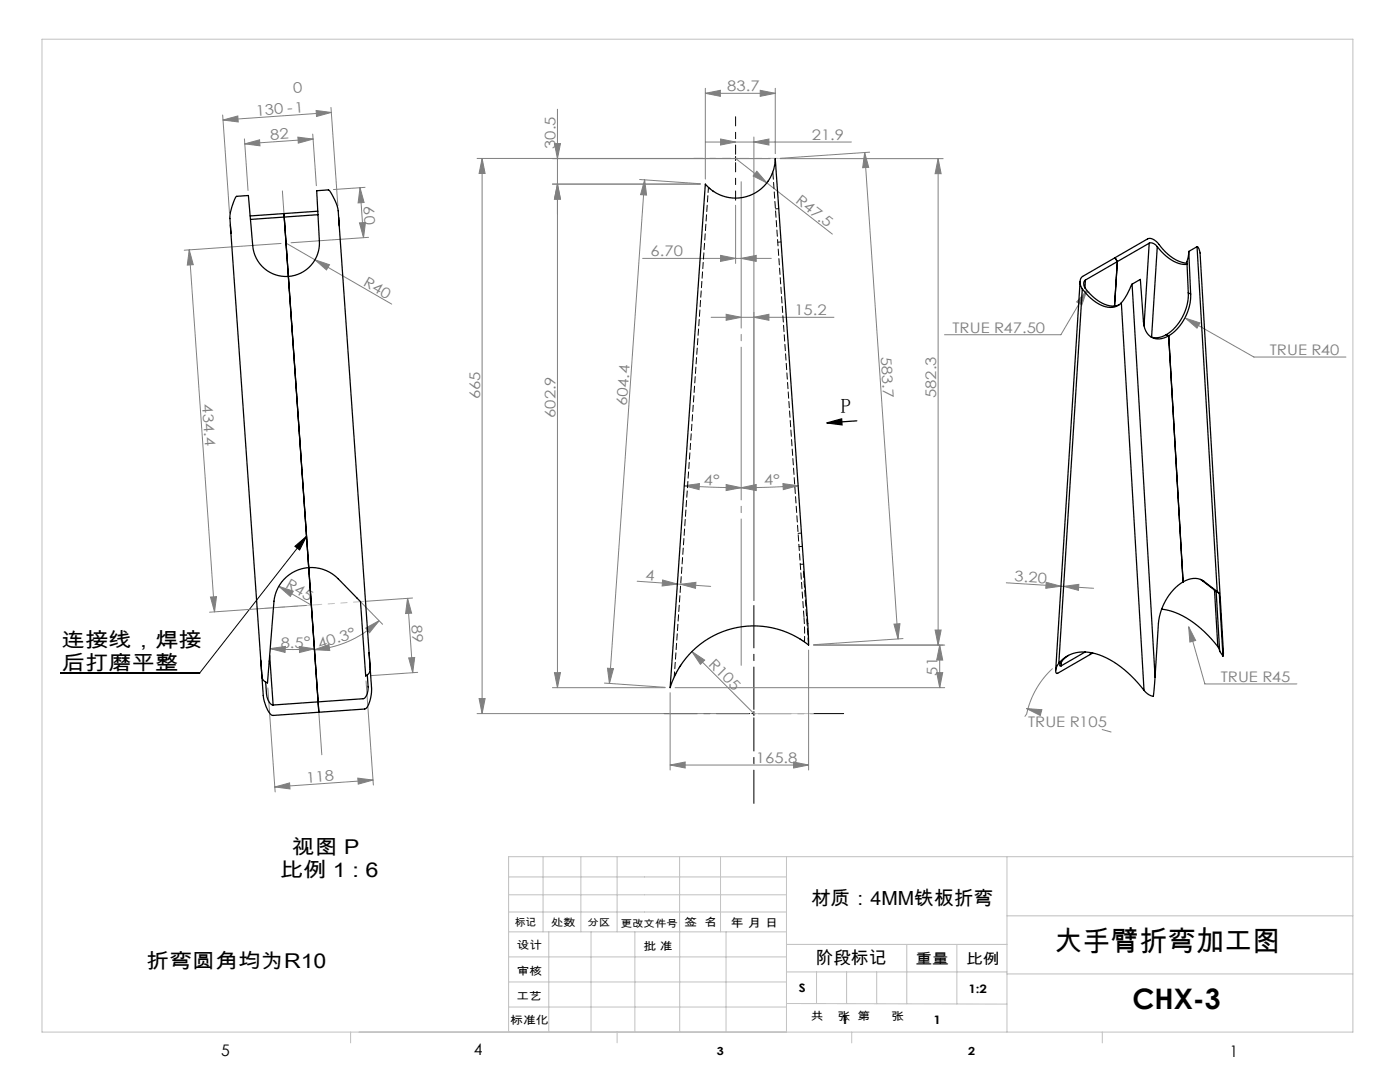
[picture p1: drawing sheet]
<svg xmlns="http://www.w3.org/2000/svg" width="279mm" height="216mm" viewBox="0 0 279 216" stroke-linecap="round" stroke-linejoin="round" font-family="sans-serif">
<path d="M165 84.4l3-.8v1.2zM171 84l-6 .4" fill="none" stroke="#000" stroke-width=".25"/>
<path d="M146.4 31.6h.8M146.8 31.2v.8M58.9 109l2.3-2-1.4 2.7zM61.2 107l-21.4 27.3h-27.7M150 142.4h.9M150.5 142v.8" fill="none" stroke="#000" stroke-width=".2"/>
<g fill="none" stroke="#808080" stroke-width=".2">
<path d="M140.8 18.6l3-.6v1.2zM140.8 17.6v18.1M140.8 18.6h13.9M151.7 18l3 .6-3 .6zM154.7 17.6v13.1M44.4 23l1.4 19.6M44.5 23.9l3-.8v1.2zM48.8 27.7l.7 10.3M48.9 28.7l2.9-.8 .1 1.2zM59.4 27.4l3.1 .4-3 .8zM62.4 26.8l.7 10.3M62.5 27.8l-13.6 .9"/>
<path d="M63.1 22l3 .4-2.9 .8zM66.1 21.4l1.3 19.7M66.1 22.4l-21.6 1.5M71.9 37.5l.7 9.9M71.9 37.5l.8 2.9-1.2 .1zM72.9 37.4l-6.4 .4M95.2 31.6h50.6M96.2 31.6v110.8M96.2 31.6l.6 3h-1.2zM110.3 36.7h29.5M110.3 31.7h43.4M110.7 28.7h1.2l-.6 3z"/>
<path d="M111.3 21.8v115.4M111.3 36.7l.6 3h-1.2zM127.7 35.8l12.1 .9M128.7 35.9l.3 3-1.2-.1zM128.7 35.9l-7.1 100.5M140.8 28.3h29.1M143.8 27.7l3 .6-3 .6zM146.8 31.6l19.3 15.1M150.5 27.3v92.5M150.5 28.3l3-.6v1.2zM151 34.2l2 2.3-2.7-1.4zM155.7 31.7h32.5"/>
<path d="M172.6 30.4l6.6 97.1M172.6 30.4l.8 3-1.2 .1zM173.6 30.4l-17.9 1.2M187.2 31.7v97M187.2 31.7l.6 3h-1.2zM37.8 49.9l5 72.2M37.8 49.9l.8 2.9-1.2 .1zM56.1 48.6l-19.3 1.3M57.1 48.5l21.1 12.2M62.9 51.8l2.9 1-.6 1.1zM71.7 44.5l1.2-.1-.3 3zM73.5 47.4l-15.4 1"/>
<path d="M128.3 51.6h25.6M143.8 51l3 .6-3 .6zM146.8 41v11.6M147.9 51.6l3-.6v1.2zM216.5 58l.7 .4 .2-.2M216.9 58l-5.2 8.8h-23.2M216.9 58l-1 2.8-1-.6zM141.9 63.3h24.5M144.9 62.7l3 .6-3 .6zM150.5 63.3l3-.6v1.2zM236.6 63.5l2.9 .9-.6 1.1zM236.6 63.5l13.6 7.7h18.4"/>
<path d="M136.6 96.9l3-.4-.1 1.2zM136.6 96.9l11.3 .4M144.9 96.7l3 .6-3 .6zM147.9 97.3l3-.6v1.2zM156.3 96.5l3 .4-3 .8zM159.3 96.9l-11.4 .4M42 119.1h1.2l-.4 3zM55.6 117l2.9 1-.6 1zM55.6 117l6.5 3.7M81.3 119.4l1.1 14.8M81.3 119.4l.8 2.9-1.2 .1zM82.3 119.3l-9.4 .7"/>
<path d="M127.2 116l14.6 1M132.2 115.7l3 .8-3.1 .4zM135.8 116.6l3.1-.4-.1 1.2zM200.8 116.3l17.5 1.1M208.8 116.2l2.9 .8-3 .4zM212.3 117l3-.4-.1 1.2zM53.5 137.3l1.4 20.7M53.9 129.4l3.1-.4-.1 1.2zM53.9 129.4a59.2 59.2 0 0 0 8.8 .1M59.7 129l3 .5-2.9 .7zM61.1 120.8l-19.3 1.4M62.8 129.6l2.8-1 .2 1.2z"/>
<path d="M71.9 120l4.5 4.6M73 125.3l2.7-1.4-1.9 2.4zM73.1 135.9l1.4 20.8M75.7 123.9a20.5 20.5 0 0 1-12.9 5.7M81.6 131.3l1.2-.1-.4 3zM83.4 134.2l-9.4 .6M95.6 139.4h1.2l-.6 3zM110.3 137.2h22.4M110.7 134.2h1.2l-.6 3zM120.6 136.3l12.1 .8M121.2 133.3l1.2 .1-.8 3zM133.7 138.2v15.4"/>
<path d="M134.7 137.2h53.8M138.1 130l2.5 1.7-.8 .9zM138.1 130l12.4 12.4M161.4 129.7v23.9M162.4 128.7h26.1M178.4 124.5h1.2l-.4 3zM180.2 127.4l-17.8 1.2M186.6 125.7h1.2l-.6 3zM186.9 134.2h1.2l-.6 3zM187.5 128.7v8.5M187.5 128.7l.6 3h-1.2zM210.1 133.4a17.2 17.2 0 0 0-5.2 9.1l-.4 .5"/>
<path d="M237.2 125.1l3.3 11.4h18.3M237.2 125.1l1.4 2.7-1.1 .3zM54.8 157l3-.8 .1 1.2zM71.4 155.3l3 .4-2.9 .8zM74.4 155.7l-19.6 1.3M95.2 142.4h54.3M133.7 152.6h27.7M133.7 152.6l3-.6v1.2zM158.4 152l3 .6-3 .6zM204.9 141.4l1 .3M204.9 141.4l3 .2-.3 1.2zM220 145.6l1.7 .5"/>
</g>
<path d="M146 31.6h-7.5M146.8 30.8v-7.5M146.8 32.5v7.5M147.6 31.6h7.5" fill="none" stroke="#000" stroke-width=".2" stroke-dasharray="30.5 1.3 1.3 1.3" stroke-dashoffset="28.6"/>
<path d="M150.5 141.6v-20.8" fill="none" stroke="#000" stroke-width=".2" stroke-dasharray="30.5 1.3 1.3 1.3" stroke-dashoffset="22"/>
<path d="M149.6 142.4h-17.1M150.5 143.2v17.1M151.3 142.4h17.1" fill="none" stroke="#000" stroke-width=".2" stroke-dasharray="30.5 1.3 1.3 1.3" stroke-dashoffset="23.8"/>
<path d="M147.9 36.3v96.5" fill="none" stroke="#808080" stroke-width=".2" stroke-dasharray="30.5 1.3 1.3 1.3" stroke-dashoffset="1.3"/>
<path d="M56.4 38.1l7.8 112.5" fill="none" stroke="#808080" stroke-width=".2" stroke-dasharray="30.5 1.3 1.3 1.3" stroke-dashoffset="10.3"/>
<g fill="none" stroke="#c0c0c0" stroke-width=".2">
<path d="M8.4 7.8h261.6v198.1h-261.6zM134.5 31.6h22.3M150.5 142.4h11.8M101.5 178.5h55.5M101.5 175h55.5M108.4 170.9v15M115.9 170.9v15M123.2 170.9v15M135.6 170.9v15M143.8 170.9v15M157 170.9v35M201 170.9v35"/>
<path d="M270 170.9h-168.5v35M101.5 195.9h55.5M101.5 190.9h55.5M101.5 185.9h55.5M101.5 182h55.5M109.5 185.9v20M118 185.9v20M126.7 185.9v20M135.7 185.9v20M144.9 185.9v20M157 188.4h44M157 193.9h44"/>
<path d="M163 193.9v6.4M169 193.9v6.4M175 193.9v6.4M181 188.4v11.9M191 188.4v11.9M201 194.3h69M201 182.7h69M70 205.9v2.2M101.5 200.9h55.5M123.2 205.9v2.2M157 200.2l44 .2M170 205.9v2.2"/>
<path d="M220 205.9v2.2"/>
</g>
<path d="M62.1 120.7l10.5-.7" fill="none" stroke="#c0c0c0" stroke-width=".2" stroke-dasharray="6.3 1.3 1.3 1.3 1.3 1.3" stroke-dashoffset="4.3"/>
<path d="M62.1 120.7l-9.3 .7" fill="none" stroke="#c0c0c0" stroke-width=".2" stroke-dasharray="6.3 1.3 1.3 1.3 1.3 1.3" stroke-dashoffset="4.8"/>
<path d="M165 84.4l3-.8v1.2zM58.9 109l2.3-2-1.4 2.7z" fill="#000"/>
<g fill="#808080">
<path d="M138.1 130l2.5 1.7-.8 .9z"/>
<path d="M55.6 117l2.9 1-.6 1z"/>
<path d="M151 34.2l2 2.3-2.7-1.4z"/>
<path d="M62.9 51.8l2.9 1-.6 1.1z"/>
<path d="M81.6 131.3l1.2-.1-.4 3zM81.3 119.4l.8 2.9-1.2 .1z"/>
<path d="M143.8 27.7l3 .6-3 .6zM150.5 28.3l3-.6v1.2zM140.8 18.6l3-.6v1.2zM151.7 18l3 .6-3 .6zM133.7 152.6l3-.6v1.2zM158.4 152l3 .6-3 .6zM236.6 63.5l2.3 2 .6-1.1zM237.2 125.1l.3 3 1.1-.3zM216.9 58l-2 2.2 1 .6zM204.9 141.4l2.7 1.4 .3-1.2z"/>
<path d="M53.9 129.4l3.1-.4-.1 1.2zM59.7 129l3 .5-2.9 .7z"/>
<path d="M147.9 97.3l3-.6v1.2zM156.3 96.5l3 .4-3 .8z"/>
<path d="M48.9 28.7l2.9-.8 .1 1.2zM59.4 27.4l3.1 .4-3 .8z"/>
<path d="M44.5 23.9l3-.8v1.2zM63.1 22l3 .4-2.9 .8z"/>
<path d="M54.8 157l3-.8 .1 1.2zM71.4 155.3l3 .4-2.9 .8z"/>
<path d="M62.8 129.6l2.8-1 .2 1.2zM73 125.3l2.7-1.4-1.9 2.4z"/>
<path d="M128.7 35.9l.3 3-1.2-.1zM121.2 133.3l1.2 .1-.8 3z"/>
<path d="M186.9 134.2h1.2l-.6 3zM187.5 128.7l.6 3h-1.2zM111.3 36.7l.6 3h-1.2zM110.7 28.7h1.2l-.6 3z"/>
<path d="M96.2 31.6l.6 3h-1.2zM95.6 139.4h1.2l-.6 3zM111.3 36.7l.6 3h-1.2zM110.7 134.2h1.2l-.6 3zM187.2 31.7l.6 3h-1.2zM186.6 125.7h1.2l-.6 3z"/>
<path d="M172.6 30.4l.8 3-1.2 .1zM178.4 124.5h1.2l-.4 3z"/>
<path d="M71.9 37.5l.8 2.9-1.2 .1zM71.7 44.5l1.2-.1-.3 3z"/>
<path d="M37.8 49.9l.8 2.9-1.2 .1zM42 119.1h1.2l-.4 3z"/>
<path d="M132.2 115.7l3 .8-3.1 .4zM135.8 116.6l3.1-.4-.1 1.2z"/>
<path d="M208.8 116.2l2.9 .8-3 .4zM212.3 117l3-.4-.1 1.2z"/>
<path d="M136.6 96.9l3-.4-.1 1.2zM144.9 96.7l3 .6-3 .6z"/>
<path d="M143.8 51l3 .6-3 .6zM147.9 51.6l3-.6v1.2zM144.9 62.7l3 .6-3 .6zM150.5 63.3l3-.6v1.2z"/>
</g>
<g fill="none" stroke="#000" stroke-width=".25">
<path d="M140.8 36.7a7.9 7.9 0 0 0 8.7 2.4 7.9 7.9 0 0 0 5.2-7.4l6.5 92.7 .2 4.3a17.5 17.5 0 0 0-27.7 8.5zM46 44.9l.1 1.7M56.7 42.6v.7M56.7 43.3l4.9 70M56.7 43.3l.9 11.9a6.7 6.7 0 0 0 6.1-7.2l-.5-9.9 2.4-.2a8.5 8.5 0 0 1 1.9 4.2l6.4 91.7a1.59 1.59 0 0 1-.9 1.1l-1.1-14.8-4.4-4.6a7.5 7.5 0 0 0-5.9-2.2M57.5 55.2a6.7 6.7 0 0 1-7.1-6.2l-.8-10-2.4 .2a8.2 8.2 0 0 0-1.3 4.4l6.4 91.5 .4 .7 .7 .5 1.3-16.3a7.5 7.5 0 0 1 6.9-6.7M63.4 42.1l-13.5 1M63.5 42.8l-13.5 1M67.6 43.4l.1 1.7M215.6 56.2l-4.9 77.6M216 57.6a8 8 0 0 0 5.6 3.7l1.2-.2 1-.7M216 57.6l-4.7 74.8"/>
<path d="M216.6 55.9a1.14 1.14 0 0 0 0 1.6 7.6 7.6 0 0 0 5.7 3.6l1-.3M216.6 55.9l-.1 1.5M222.5 51.4l.5 .8-.6 8.9M225.9 56.7l-1 2-1.1 1.7M225.9 56.7l1.7-.9 .6 8.3a3.2 3.2 0 0 0 3.2 3.5l.9-.2 .9-.4M225.9 56.7l4.6 78.4M229.3 48.5a1.32 1.32 0 0 1 1.7 .7M229.3 48.5l-12.7 7.4M229.3 48.5l-1 16.5M231 49.2a7.4 7.4 0 0 0 5.9 3.6M231 49.2l-1.2 18.1M236.9 52.5a8.9 8.9 0 0 1-6-4.2 1.72 1.72 0 0 0-1.9-.6l-12.9 7.5a1.78 1.78 0 0 0-.1 2.4"/>
<path d="M237.2 58.4a9.8 9.8 0 0 1-4.4 8.4M237.2 58.4l.4 .3M237.2 50.2l-.3 2 .3 6.2M237.2 50.2l.4 8.5M237.6 58.7a9.8 9.8 0 0 1-4.4 8.3M238.9 49.2l.3 .3 .3 .8 4.7 80-.1 .6M238.9 49.2l-1.7 1M238.9 49.2l4 68.8M223.8 60.4l4.5 77.4M232.8 66.8l-1.4 .5-.9 .1-.8-.2M232.8 66.8l.4 .2M232.8 66.8h.1"/>
<path d="M233.2 67l2.9 49.1M61.6 113.3l2 28.8M236.1 116.1a11.1 11.1 0 0 0-4.9 8.3l-.7 10.7M236.1 116.1h.1M239.6 115.6l.2 .2M239.8 115.8l2.9 2.3M239.8 115.8l.5 .2M240.3 116a3.6 3.6 0 0 0-4.2 .1M240.3 116l2.6 2M242.4 117.7l.6 11.3M242.7 118.1l.7 11.9M242.7 118.1l.6 .3"/>
<path d="M242.9 118l.4 .4M243.3 118.4l.8 12.5M53 136.1a7.4 7.4 0 0 0 .9 4.3l.6 .3M53.8 130.8l.7 9.9M73.3 134.7l.1 1.6a2.99 2.99 0 0 1-.8 3.1l-18.1 1.3M73.7 130.2l.2 4.1a13.7 13.7 0 0 1-.1 5.8 1.8 1.8 0 0 1-1 1.4l-18.4 1.2a5.3 5.3 0 0 1-1.9-3.9l-.5-7.1M211.3 132.4a6.9 6.9 0 0 1 8.1-1.7 20.5 20.5 0 0 1 8.9 7.1M211.8 132v.9M213.2 130.8l-.9 .7-.7 .8-.1 .6h.3M216.6 130.1l-4.8 2.8M217.6 130.6h.1M217.7 130.2l-.1 .4"/>
<path d="M218.1 130.3l-7 4h-.3a1.82 1.82 0 0 1 .5-1.9M230.5 135.1l-.3 3.8-.9-.3-1-.8M231.8 121.6a15.7 15.7 0 0 1 9.3 5.2l1.9 2.2M243 129l.4 1M243.4 130l.7 .9"/>
</g>
<path d="M141.4 37.4l-6.8 97.7M160.6 128.1l-.1-4.8" fill="none" stroke="#000" stroke-width=".2" stroke-dasharray="1.3 .6" stroke-dashoffset=".2"/>
<path d="M160.5 123.3l-6.3-89" fill="none" stroke="#000" stroke-width=".2" stroke-dasharray="1.3 .6" stroke-dashoffset="-.2"/>
<path d="M154.8 41.7l.6-.1M155.9 48.3h-.7M159.5 109.1l.6-.1M159.7 112.6h.7M159.9 106.4h-.6M135.9 132.7l-.4 .5" fill="none" stroke="#000" stroke-width=".2" stroke-dasharray="1.3 .6" stroke-dashoffset=".3"/>
<path d="M161.4 128.7l-1.1-14.8" fill="none" stroke="#000" stroke-width=".2" stroke-dasharray="1.3 .6" stroke-dashoffset="-.1"/>
<path d="M141.4 37.4l.3 .3M142.2 38.1l.3 .2M153.2 36.3l.2-.3M154.1 34.8l.1-.5M160 127.7l-.4-.2M160.4 128l-.2-.1" fill="none" stroke="#000" stroke-width=".2" stroke-dasharray="1.3 .6"/>
<path d="M135 134.1l-.4 1" fill="none" stroke="#000" stroke-width=".2" stroke-dasharray="1.3 .6" stroke-dashoffset=".5"/>
<g font-size="5.6">
<text x="210.4" y="189.7">大手臂折弯加工图</text>
<text x="226" y="201.3">CHX-3</text>
</g>
<g font-size="4.1">
<text x="167.8" y="82.5">P</text>
<text x="12.3" y="129.2">连接线，焊接</text>
<text x="12.3" y="133.7">后打磨平整</text>
<text x="58.3" y="170.4">视图 P</text>
<text x="55.8" y="174.9">比例 1 : 6</text>
<text x="29.1" y="193.2">折弯圆角均为R10</text>
</g>
<text font-size="3.9" x="161.9" y="180.6">材质：4MM铁板折弯</text>
<text font-size="3.5" x="162.8" y="192.3">阶段标记</text>
<g font-size="3.2">
<text x="44.2" y="210.6">5</text>
<text x="94.6" y="210.6">4</text>
<text x="245.4" y="210.9">1</text>
</g>
<g font-size="2.9" fill="#808080">
<text x="51.1" y="23.1" transform="rotate(-4 51.1 23.1)">130 -1</text>
<text x="58.6" y="18.7" transform="rotate(-4 58.6 18.7)">0</text>
<text x="145.1" y="18.2">83.7</text>
<text x="54" y="27.9" transform="rotate(-4 54 27.9)">82</text>
<text x="110.8" y="29.7" transform="rotate(-90 110.8 29.7)">30.5</text>
<text x="162" y="27.9">21.9</text>
<text x="72.5" y="41.2" transform="rotate(86 72.5 41.2)">60</text>
<text x="158.6" y="40.3" transform="rotate(38 158.6 40.3)">R47.5</text>
<text x="129.8" y="51.1">6.70</text>
<text x="72.4" y="56.9" transform="rotate(30 72.4 56.9)">R40</text>
<text x="158.5" y="62.9">15.2</text>
<text x="175.8" y="71.2" transform="rotate(86 175.8 71.2)">583.7</text>
<text x="190.1" y="66.4">TRUE R47.50</text>
<text x="253.4" y="70.8">TRUE R40</text>
<text x="40.3" y="80.7" transform="rotate(86 40.3 80.7)">434.4</text>
<text x="95.8" y="79.7" transform="rotate(-90 95.8 79.7)">665</text>
<text x="110.8" y="83.4" transform="rotate(-90 110.8 83.4)">602.9</text>
<text x="125.1" y="81.1" transform="rotate(-86 125.1 81.1)">604.4</text>
<text x="186.8" y="79.4" transform="rotate(-90 186.8 79.4)">582.3</text>
<text x="140.4" y="96.7" transform="rotate(2 140.4 96.7)">4°</text>
<text x="152.5" y="96.8" transform="rotate(-2 152.5 96.8)">4°</text>
<text x="56.8" y="117.2" transform="rotate(30 56.8 117.2)">R45</text>
<text x="128.8" y="115.7" transform="rotate(4 128.8 115.7)">4</text>
<text x="202.4" y="116" transform="rotate(4 202.4 116)">3.20</text>
<text x="82.1" y="124.7" transform="rotate(86 82.1 124.7)">89</text>
<text x="56" y="129.2">8.5°</text>
<text x="63.7" y="129.5" transform="rotate(-18 63.7 129.5)">40.3°</text>
<text x="141.3" y="132.7" transform="rotate(45 141.3 132.7)">R105</text>
<text x="187.1" y="134.8" transform="rotate(-90 187.1 134.8)">51</text>
<text x="243.6" y="136.1">TRUE R45</text>
<text x="205.2" y="145.2">TRUE R105</text>
<text x="150.8" y="152.2">165.8</text>
<text x="61.2" y="156.2" transform="rotate(-4 61.2 156.2)">118</text>
</g>
<g font-size="2.9">
<text x="182.7" y="192.3">重量</text>
<text x="192.8" y="192.4">比例</text>
</g>
<g font-size="2.3">
<text x="145.8" y="185">年 月 日</text>
<text x="159.4" y="198">S</text>
<text x="193.3" y="198.2">1:2</text>
<text x="167.9" y="204.4">1</text>
<text x="186.3" y="204.4">1</text>
</g>
<g font-size="2.2">
<text x="136.6" y="184.8">签 名</text>
<text x="103.1" y="189.5">设计</text>
<text x="128.4" y="189.5">批 准</text>
<text x="103.1" y="194.5">审核</text>
<text x="103" y="199.6">工艺</text>
<text x="161.8" y="203.5">共</text>
<text x="167.2" y="203.5">张 第</text>
<text x="177.9" y="203.5">张</text>
<text x="101.8" y="204.4">标准化</text>
<text x="143.1" y="210.5">3</text>
<text x="193.2" y="210.5">2</text>
</g>
<g font-size="2.1">
<text x="102.8" y="184.7">标记</text>
<text x="110" y="184.8">处数</text>
</g>
<g font-size="2">
<text x="117.3" y="184.8">分区</text>
<text x="123.9" y="184.9">更改文件号</text>
</g>
</svg>
